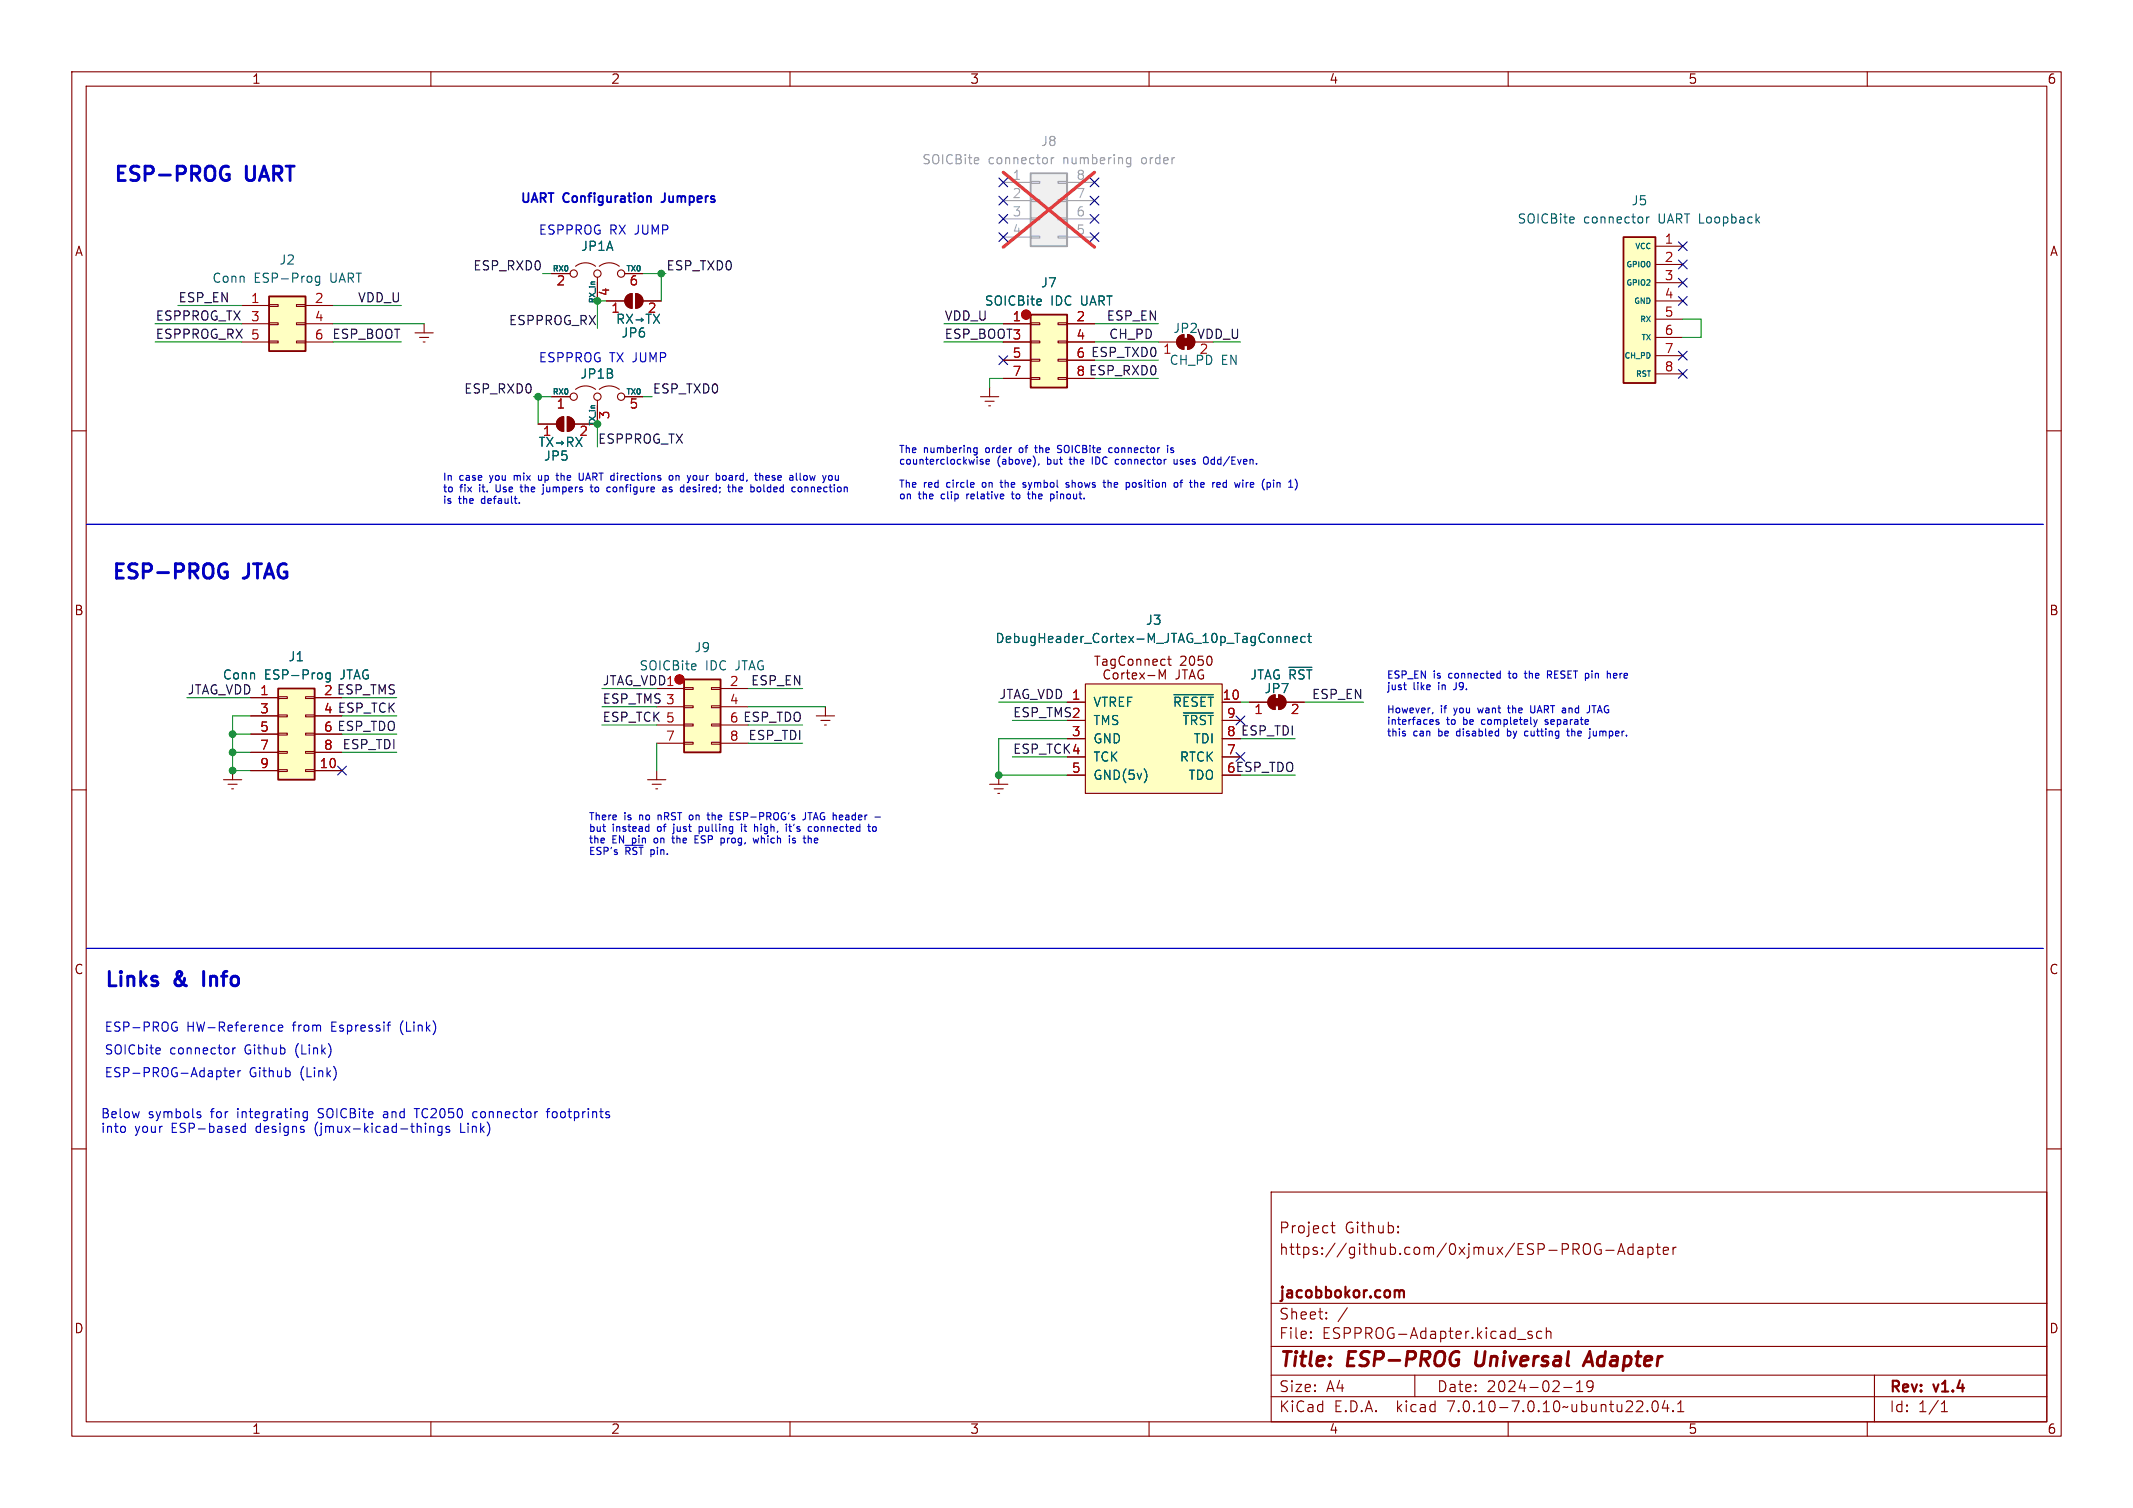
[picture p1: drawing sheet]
<svg xmlns="http://www.w3.org/2000/svg" width="297mm" height="210mm" viewBox="0 0 297 210" stroke-linecap="round" stroke-linejoin="round" font-family="sans-serif">
<g fill="none" stroke="#840000" stroke-width=".15">
<path d="M10 10h277v190h-277zM12 12h273v186h-273zM60 10v2M110 10v2M160 10v2M210 10v2M260 10v2M76.8 38.1h2.6M80.1 37.1a2.26 2.26 0 0 1 2.8 0M83.2 38.6v3.3M83.4 37.1a2.26 2.26 0 0 1 2.8 0M87 38.1h2.5"/>
<path d="M230.5 34.3h3.8M230.5 36.8h3.8M230.5 39.4h3.8M10 60h2M33.7 45.1h3.8M33.7 47.6h3.8M33.7 42.5h3.8M37.5 47.5h1.2v.3h-1.2zM37.5 45h1.2v.2h-1.2zM37.5 42.4h1.2v.3h-1.2zM41.3 47.5h1.2v.3h-1.2zM41.3 45h1.2v.2h-1.2z"/>
<path d="M41.3 42.4h1.2v.3h-1.2zM42.5 45.1h3.9M42.5 47.6h3.9M42.5 42.5h3.9M57.8 46.4h2.5M58.4 47h1.3M58.9 47.6h.3M59.1 45.1v1.3M74.9 59.1h2.6M76.8 55.2h2.6M77.8 58.3l.7-.3v2.1a1.02 1.02 0 0 1-1-.7 1.02 1.02 0 0 1 .3-1.1zM79 58a1.02 1.02 0 0 1 1 1.1 1.02 1.02 0 0 1-1 1z"/>
<path d="M80 59.1h2.5M80.1 54.2a2.26 2.26 0 0 1 2.8 0M83.2 55.8v3.3M83.4 54.2a2.26 2.26 0 0 1 2.8 0M84.5 41.9h2.5M87 55.2h2.5M87.3 41.2l.7-.3v2a1.02 1.02 0 0 1-.9-.6 1.02 1.02 0 0 1 .2-1.1zM88.5 40.9a1.02 1.02 0 0 1 1 1 1.02 1.02 0 0 1-1 1zM89.5 41.9h2.6M136.5 55.2h2.6M137.2 55.9h1.2M137.7 56.5h.2"/>
<path d="M137.8 54v1.2M139.7 45.1h3.8M139.7 47.6h3.8M139.7 50.2h3.8M139.7 52.7h3.8M143.5 52.6h1.3v.2h-1.3zM143.5 50h1.3v.3h-1.3zM143.5 47.5h1.3v.3h-1.3zM143.5 45h1.3v.2h-1.3zM147.3 52.6h1.3v.2h-1.3zM147.3 50h1.3v.3h-1.3zM147.3 47.5h1.3v.3h-1.3z"/>
<path d="M147.3 45h1.3v.2h-1.3zM148.6 45.1h3.8M148.6 47.6h3.8M148.6 50.2h3.8M148.6 52.7h3.8M161.3 47.6h2.5M164.2 46.9l.6-.3v2a1.02 1.02 0 0 1-.9-.6 1.02 1.02 0 0 1 .3-1.1zM165.4 46.6a1.02 1.02 0 0 1 1 1 1.02 1.02 0 0 1-1 1zM230.5 47h3.8M230.5 41.9h3.8M230.5 44.5h3.8M230.5 49.5h3.8"/>
<path d="M230.5 52.1h3.8M285 60h2M34.9 97.2h3.8M34.9 99.7h3.8M38.7 99.6h1.3v.2h-1.3zM38.7 97h1.3v.3h-1.3zM42.5 99.6h1.3v.2h-1.3zM42.5 97h1.3v.3h-1.3zM43.8 97.2h3.8M43.8 99.7h3.8M91.4 95.9h3.8M91.4 98.4h3.8"/>
<path d="M95.2 98.3h1.3v.3h-1.3zM95.2 95.8h1.3v.2h-1.3zM99.1 98.3h1.2v.3h-1.2zM99.1 95.8h1.2v.2h-1.2zM100.3 95.9h3.8M100.3 98.4h3.8M113.7 99.7h2.5M114.9 98.4v1.3M148.6 97.8h2.5M151.1 95.3h19.1v15.2h-19.1zM170.2 97.8h2.5M174 97.8h2.5"/>
<path d="M176.9 97l.6-.2v2a1.02 1.02 0 0 1-.9-.6 1.02 1.02 0 0 1 .3-1.2zM178.1 96.8a1.02 1.02 0 0 1 1 1 1.02 1.02 0 0 1-1 1zM179.1 97.8h2.5M10 110h2M31.1 108.6h2.6M31.7 109.2h1.3M32.3 109.9h.2M32.4 107.3v1.3M34.9 107.3h3.8M34.9 102.2h3.8M34.9 104.8h3.8M38.7 107.2h1.3v.2h-1.3z"/>
<path d="M38.7 104.6h1.3v.3h-1.3zM38.7 102.1h1.3v.3h-1.3zM42.5 107.2h1.3v.2h-1.3zM42.5 104.6h1.3v.3h-1.3zM42.5 102.1h1.3v.3h-1.3zM43.8 107.3h3.8M43.8 102.2h3.8M43.8 104.8h3.8M90.2 108.6h2.5M90.8 109.2h1.3M91.3 109.9h.3M91.4 101h3.8"/>
<path d="M91.4 103.5h3.8M91.4 107.3v1.3M95.2 103.4h1.3v.2h-1.3zM95.2 100.8h1.3v.3h-1.3zM99.1 103.4h1.2v.2h-1.2zM99.1 100.8h1.2v.3h-1.2zM100.3 101h3.8M100.3 103.5h3.8M114.3 100.3h1.3M114.8 101h.3M137.8 109.2h2.5M138.4 109.9h1.3"/>
<path d="M138.9 110.5h.3M139.1 108v1.2M148.6 100.3h2.5M148.6 102.9h2.5M148.6 105.4h2.5M148.6 108h2.5M170.2 100.3h2.5M170.2 102.9h2.5M170.2 105.4h2.5M170.2 108h2.5M285 110h2M10 160h2"/>
<path d="M285 160h2M177 166h108v32h-108zM185.3 170.7h.6M185.5 170.2v1.3l.1 .1 .3 .1M194.7 171.6v.1M194.7 171.6h-.1l.1 .1M194.7 170.8v.1M194.7 170.8h-.1l.1 .1M222 174.1a.56 .56 0 0 0 .3 .5 .56 .56 0 0 0 .7 0v-.5h-.3M222.9 173.3a.58 .58 0 0 0-.6 0 .58 .58 0 0 0-.3 .5M223.6 174.1h1.1M225.2 174.7l.5-1.5 .5 1.5"/>
<path d="M225.4 174.3h.7M227.4 173.8l-.4-.1-.3 .3v.4l.1 .2 .2 .1 .4-.1M227.4 173.2v1.5M228.1 173.8l.1-.1 .5 .1v.9M228.7 174.1h-.5a.29 .29 0 0 0-.2 .3 .29 .29 0 0 0 .2 .3l.5-.1M229.5 173.8l.4-.1 .3 .3v.4l-.2 .2-.1 .1-.4-.1M229.5 173.7v1.5M230.6 173.7h.6M230.8 173.2v1.3l.1 .1 .3 .1M231.6 174.2l.7-.1-.1-.3-.4-.1-.2 .2 .1 .7 .1 .1 .4-.1M233 173.7v1M233.4 173.7l-.3 .1-.1 .2"/>
<path d="M60 198v2M110 198v2M160 198v2M177 194.5h108M177 191.5h108M177 187.5h108M177 181.5h108M182.5 186.3h.1l-.1 .1M182.5 186.3v.1M182.5 185.5v.1M182.5 185.5h.1l-.1 .1M184.7 183.6v.1"/>
<path d="M184.7 183.6h-.1l.1 .1M184.7 182.8v.1M184.7 182.8h-.1l.1 .1M187.6 182.1l-1.3 2M197 191.5v3M210 198v2M212.8 185.8l.4 .1 .2 .2-.1 .2-.4 .1M212.8 185.5l.2-.1 .3 .1M214.7 185.5l-.5-.1-.2 .3v.4l.1 .2 .1 .1 .5-.1M215.3 185.5a.37 .37 0 0 1 .7 .1v.8M215.3 184.9v1.5M217.7 193.2h1.2"/>
<path d="M219.5 193.8h.9M219.5 192.7l.5-.4v1.5M221.5 192.3h-.3l-.2 .1v.5l.2 .3h.5l.1-.3M221.7 192.4a.99 .99 0 0 1-.3 1.4h-.3M229.4 196.5h.1l-.1 .1M229.4 196.5h-.1l.1 .1M229.4 196.5v.1M230.2 195.2a.36 .36 0 0 1 .3-.1 .36 .36 0 0 1 .3 .3 .77 .77 0 0 1-.4 1.2 .91 .91 0 0 1-.2-1.4zM231.8 195l-.3 1.1h.9M232.2 195.6v1M233 196.5v.1M233 196.5h-.1l.1 .1"/>
<path d="M233.6 196.6h.9M233.6 195.5l.4-.4v1.5M260 198v2M261 191.5v6.5M270.3 196.6h.9M270.3 195.5l.4-.4v1.5"/>
<circle cx="79.9" cy="38.1" r=".51"/>
<circle cx="83.2" cy="38.1" r=".51"/>
<circle cx="86.5" cy="38.1" r=".51"/>
<circle cx="79.9" cy="55.2" r=".51"/>
<circle cx="83.2" cy="55.2" r=".51"/>
<circle cx="86.5" cy="55.2" r=".51"/>
</g>
<path d="M205.6 188.2l-.2 1.6 .2 .3 .2 .1M220.4 190.2l1-2 .4 2M220.7 189.6h1" fill="none" stroke="#840000" stroke-width=".4"/>
<path d="M194.6 179.7l.2 .2M194.8 179.9v.8M194.8 179.9l.3-.2 .3 .1 .1 .9" fill="none" stroke="#840000" stroke-width=".3"/>
<g fill="#c20000" stroke="#c20000" stroke-width=".14">
<circle cx="94.6" cy="94.6" r=".63"/>
<circle cx="142.9" cy="43.8" r=".63"/>
</g>
<g fill="#840000" stroke="#840000" stroke-width=".15">
<path d="M177.3 97.3h1v1h-1z"/>
<path d="M176.9 97l.6-.2v2a1.02 1.02 0 0 1-.9-.6 1.02 1.02 0 0 1 .3-1.2z"/>
<path d="M178.1 96.8a1.02 1.02 0 0 1 1 1 1.02 1.02 0 0 1-1 1z"/>
<path d="M164.6 47.1h1v1h-1z"/>
<path d="M164.2 46.9l.6-.3v2a1.02 1.02 0 0 1-.9-.6 1.02 1.02 0 0 1 .3-1.1z"/>
<path d="M165.4 46.6a1.02 1.02 0 0 1 1 1 1.02 1.02 0 0 1-1 1z"/>
<path d="M87.3 41.2l.7-.3v2a1.02 1.02 0 0 1-.9-.6 1.02 1.02 0 0 1 .2-1.1z"/>
<path d="M88.5 40.9a1.02 1.02 0 0 1 1 1 1.02 1.02 0 0 1-1 1z"/>
<path d="M77.8 58.3l.7-.3v2.1a1.02 1.02 0 0 1-1-.7 1.02 1.02 0 0 1 .3-1.1z"/>
<path d="M79 58a1.02 1.02 0 0 1 1 1.1 1.02 1.02 0 0 1-1 1z"/>
</g>
<g fill="none" stroke="#006464" stroke-width=".15">
<path d="M44.5 38.5v1l-.2 .2h-.3M44.5 38.5h-.4l-.2 .2v.4l.1 .2h.5M219.1 30.3l.1 .2-.6 .1M229.3 30.2v.9M229.6 30.2l-.2 .1-.1 .2M86.1 44.4h.6l.1-.2v-.3l-.2-.1h-.5v1.2M86.4 44.4l.4 .6M87.2 43.8l.9 1.2M88.1 43.8l-.9 1.2M88.6 44.5h.9M89.3 44.3l.2 .2M89.5 44.5l-.2 .3"/>
<path d="M90.3 43.8v1.2M91 43.8l.8 1.2M91.8 43.8l-.8 1.2M144.9 41.7l.1 .2-.6 .2M75.5 60.9v1.3M76.1 60.9l.9 1.3M77 60.9l-.9 1.3M77.5 61.7h.9M78.2 61.4l.2 .3M78.4 61.7l-.2 .2M79 61.6l.6-.1 .2-.2-.1-.3-.2-.1h-.5v1.3M79.3 61.6l.5 .6"/>
<path d="M80.2 60.9l.8 1.3M81 60.9l-.8 1.3M46 93.7v1l-.2 .2M46 93.8l-.4-.1-.2 .3v.3l.1 .2h.5M96.9 92.5v.2l-.6 .2M163.4 96.7h5.5M164.8 99.3h4.1M178.9 88.6v.9M178.9 88.8l.2-.2 .3 .1 .1 .8M179.5 92.9h3.2M180 89.1l.6-.2v-.2l-.4-.1-.2 .2 .1 .6h.5M181.7 88.7l-.3-.1-.3 .3v.3l.1 .2h.5"/>
<path d="M182.1 88.6h.5M182.3 88.2v1.1v.1l.3 .1M159.6 107.4l.1 .5-.1 .8"/>
</g>
<g fill="#ffffc2" stroke="#ffffc2" stroke-width=".14">
<path d="M143.5 43.8h5.1v10.2h-5.1z"/>
<path d="M37.5 41.3h5v7.6h-5z"/>
<path d="M38.7 95.9h5.1v12.7h-5.1z"/>
<path d="M151.1 95.3h19.1v15.2h-19.1z"/>
<path d="M95.2 94.6h5.1v10.2h-5.1z"/>
<path d="M226.1 33h4.4v20.3h-4.4z"/>
</g>
<path d="M226.1 33h4.4v20.3h-4.4zM37.5 41.3h5v7.6h-5zM143.5 43.8h5.1v10.2h-5.1zM38.7 95.9h5.1v12.7h-5.1zM95.2 94.6h5.1v10.2h-5.1z" fill="none" stroke="#840000" stroke-width=".25"/>
<path d="M161.4 94.6v-1.3l.4 .9 .5-.9v1.3M162.6 91.8h.5M162.8 91.4v1.1v.1l.3 .1" fill="none" stroke="#840000" stroke-width=".16"/>
<path d="M143.5 24.1h5.1v10.2h-5.1z" fill="#f0f0f0" stroke="#f0f0f0" stroke-width=".14"/>
<g fill="none" stroke="#a1a1a1" stroke-width=".15">
<path d="M139.7 25.4h3.8M139.7 27.9h3.8M139.7 30.5h3.8M139.7 33h3.8M143.5 32.9h1.3v.2h-1.3zM143.5 30.4h1.3v.2h-1.3zM143.5 27.8h1.3v.3h-1.3zM143.5 25.3h1.3v.2h-1.3zM147.3 32.9h1.3v.2h-1.3zM147.3 30.4h1.3v.2h-1.3zM147.3 27.8h1.3v.3h-1.3zM147.3 25.3h1.3v.2h-1.3z"/>
<path d="M148.6 25.4h3.8M148.6 27.9h3.8M148.6 30.5h3.8M148.6 33h3.8"/>
</g>
<path d="M143.5 24.1h5.1v10.2h-5.1z" fill="none" stroke="#a1a1a1" stroke-width=".25"/>
<path d="M136.2 22l.1 .3-.6 .1M146.4 22v.8M146.7 22h-.2l-.1 .2M157 22h.4M157 22.7h.4M157.4 22v1l-.2 .2h-.3" fill="none" stroke="#989898" stroke-width=".15"/>
<path d="M139.7 24l12.7 10.4M152.4 24l-12.7 10.4" fill="none" stroke="#eb3a3d" stroke-width=".46"/>
<g fill="none" stroke="#0000c2" stroke-width=".15">
<path d="M12.1 73h272.4h-272.4M69.1 67.5v.8l.1 .1M71.6 66.2v.7M71.6 66.3h.1M72.3 70v.1M72.4 67.8h.4M72.6 67.5v.9l.2 .1M75 66.2v.6h.4M75.6 67.8v1M77.4 66.2h.4M77.6 66.8l.2 .1M81.2 65.9v.8l-.1 .1-.3 .1"/>
<path d="M82.2 67.8h.4M82.3 67.5v.9l.3 .1M83.2 67.8l-.3 .1-.1 .1 .1 .4 .3 .1M85.7 67.8l-.2 .1-.1 .1v.4l.3 .1M92.3 67.9h.4v.6M92.7 68.1h-.3l-.1 .2 .1 .2 .3-.1M93.2 66.3l.2-.1 .2 .1 .1 .4-.1 .1-.2 .1-.2-.1zM93.6 67.9l-.3-.1-.1 .2 .4 .3M93.6 68.4l-.1 .1-.3-.1M94.1 66.2v.7M94.5 66.3l-.2-.1-.2 .1M95.8 67.8l.3 .1v.2l-.5 .1"/>
<path d="M96.1 68.4l-.3 .1M96.8 66.2l.2 .2v.3l-.2 .2M100.9 66.2l.2 .2v.3l-.2 .2M101.6 66.2v.1M101.6 66.5l-.1 .1 .1 .3M102.1 67.9h.3l.1 .6M103.3 67.9l-.3-.1-.1 .2v.4h.4M103.4 68.1l-.5 .1M106.4 67.5v.9l.1 .1M106.6 66.6l.5-.1v-.2l-.3-.1-.2 .2 .1 .4h.4M111.5 66.8l.1 .1M111.6 67.9v.5"/>
<path d="M112.1 67.9l.1-.1 .3 .1v.6M112.1 67.8v.7M112.3 66.3l-.2-.1-.2 .2v.4l.2 .1 .2-.1M116.7 66.8l-.1 .1-.2-.1M116.7 66.2v.7M134.6 68.8v.7M134.7 68.9l-.1 .1M135.6 62.9l.2 .1h.3M136.1 62.4v.8l-.1 .1M136.1 62.4h-.3l-.2 .1M136.8 67.3v.5M136.9 64h-.3l-.1 .1v.2l.4 .1v.2h-.4"/>
<path d="M137.3 64.3l.5-.1-.1-.2h-.3l-.1 .1v.5h.4M139.2 67.2h.4M139.4 66.9v.8l.2 .2M140.8 68.8h.4M141 68.5v.8l.2 .2M142 62.5v.4M142.4 67.4l.5 .3-.2 .2-.3-.1M142.8 67.2h-.2l-.2 .1M143.1 68.8h.3M143.2 69.4l.2 .1M144.1 62.4h.3M144.2 62v.9l.2 .1"/>
<path d="M144.7 64.6l-.1 .2M146.4 68.8l.3 .1 .1 .1-.1 .4-.3 .1M147.2 62.3l.6 .4-.2 .3h-.4M147.8 62.1l-.4-.1-.2 .2M148.8 67.2h-.2l-.2 .1 .1 .2 .3 .1v.2h-.4M148.9 64h.3M152.1 63.6v1M154.3 67.3l.3-.1 .1 .1M154.3 66.9v1M154.4 62.9l.2 .1h.3M154.9 62.4h-.3l-.2 .1M155.5 64h.3"/>
<path d="M155.8 64.6h-.3M158.1 67.3l-.2-.1-.2 .2 .1 .4 .2 .1 .1-.1M162.6 62v.1M162.6 62.4v.6M163.4 62.4h-.3l-.1 .1 .1 .1 .3 .1v.3h-.4M163.5 64v.6h.3l.1-.1M163.7 67.2h.2l.1 .2v.4l-.3 .1M163.9 64v.6M164.3 67.2h.4M164.7 66.9l-.3 .1v.9M167.6 67.2h-.3l-.1 .1v.5h.4M167.7 67.4l-.5 .1"/>
<path d="M168 63.6l.1 .1a.64 .64 0 0 1-.1 .9M168.7 64.1v.4M170.3 67.8l.2 .1 .3-.1M170.8 67.2h-.3l-.2 .1M170.8 66.9v1M173.7 67.2h.1M174.4 67.2h-.2l-.1 .1v.5l.3 .1M174.6 67.4l-.5 .1M177.8 67.3l.2-.1h.2v.7M177.8 67.2v.7M195.4 95.4h.4M195.6 96h.2"/>
<path d="M199.5 99.2l-.1 .2M202.4 96h.1M205.8 98.6l.1 .7M208.6 93.8h.3M208.9 93.4v1M208.9 94.4h-.3M209.9 98.6h.4M210 93.8h.4M210 98.3v.8l.3 .2M212.2 93.8h.4M212.4 93.4v.9l.2 .1M213.1 98.3l.1 .9 .3 .1 .2-.2"/>
<path d="M215.5 94l.4-.1 .1-.1v-.3l-.5-.1v1M215.7 94l.3 .4M221.7 98.3h.5M221.9 98.3v1M224.2 93.8v.6M225 93.8h-.2l-.1 .1v.5h.3M225.1 94l-.4 .1M87 117.7h2.5M90.1 115.1l.2 .1M90.3 114.8v1M90.3 115.7l-.2 .1M91.1 116.8v.5"/>
<path d="M91.6 113.5v.7M91.7 113.6h-.1M93.5 116.7h.4M93.7 116.4v.8l.2 .2M93.8 116.1h-.2M96.1 114.1l.2 .1M96.3 113.5l-.2 .1M96.8 116.9h.3M97.3 116.4h-.5v1h.5M97.3 115.7l.3 .1M97.3 115.1v1M97.6 115.1l-.3 .1"/>
<path d="M98.4 113.5h.4M98.6 114.1l.2 .1M101.7 114.2h.5M101.7 113.6h.3M101.7 113.2h.5M103.3 114.8v.1M103.3 115.1v.7M103.6 115.1h.4M103.7 114.8v.8l.2 .2M105.3 115.1l.2 .2v.5M105.6 116.7l-.2 .7-.1-.5-.2 .5M109.8 115.1h.4"/>
<path d="M110 114.8v.8l.2 .2M110.3 116.9l.5 .3-.2 .2-.3-.1M110.6 114.8l-.1 .2M110.7 116.8l-.2-.1-.2 .2M112.2 113.2v.7a.32 .32 0 0 1-.4 .3M112.5 113.2h.6M112.8 113.2v1M113.5 116.7l-.1 .2v.3l.1 .2M113.9 117l-.5 .1M113.9 115.3l-.2-.2-.2 .1-.1 .1 .1 .4 .2 .1 .2-.2M120.8 115.1h.4M121.1 115.8h.1"/>
<path d="M121.5 115.2l.2-.1 .3 .1v.4l-.1 .1-.2 .1-.2-.1zM121.8 113.8h.8M195.6 102.2l.1 .1-.1 .2M195.6 101.8l.1 .1M199.4 100.2l.2 .3h-.5M199.5 100.8l-.1 .1M200.3 100.3l-.2-.1-.2 .2 .1 .1 .3 .1v.2h-.4M202.9 101.9v.5M206.4 100.3l-.1 .1 .1 .4M209.9 101.5v1M209.9 102.4l.3 .1M210.2 101.8l-.3 .1"/>
<path d="M212.5 101.8l.3 .1M212.8 102.4l-.3 .1M214 100.2l-.2 .7M215.1 100.8h.4M215.5 100.3l-.2-.1-.2 .2 .1 .1 .3 .1M218.1 101.8h.4M218.3 101.5v.8l.2 .2M218.9 101.5v1M219.1 101.8l-.2 .1M221.9 102.3l.1 .2 .3-.1M222.3 101.8v.7M12.1 132.1h272.4h-272.4"/>
<path d="M17.3 156.9l.2 .2v.4l-.2 .1M19.4 154.8l-.2 .9M22.1 145.9l.2 .1v.2l-.6 .2M22.3 146.7l-.2 .1M24.1 142.4h.5M24.4 143.1h.3v.4l-.3 .1-.3-.1M27.6 155.2l.3 .1 .1 .2-.2 .2h-.2M27.6 154.8l.3 .1M31.1 149.1h.5M31.3 148.7v1.1l.1 .1 .2 .1M32 149.5l.6-.1-.1-.2-.3-.1-.2 .2 .1 .6h.4M32.4 145.9v.9"/>
<path d="M32.8 145.9l-.3 .1-.1 .2M33.1 149.1v.9M33.5 149.1l-.2 .1-.2 .1M34.1 156.4v1.3M34.1 156.9h-.3l-.3 .2v.4l.2 .1h.4M38.2 142.8h.1M38.3 143.5l-.1 .1M38.8 143.2l.6-.1-.1-.3h-.3l-.2 .1v.6h.5M42.8 154.9l-.4-.1-.2 .3v.3l.1 .2h.5M42.8 154.8v1l-.2 .3M53.6 154.8l-.2 .1M53.6 155.2a.25 .25 0 0 0-.2 .2 .25 .25 0 0 0 .2 .3"/>
<path d="M53.9 142.8h.5M54.3 142.3h.1M57.7 154.4h.7M58 154.4v1.3M59.2 156.4v.2M59.2 156.9v.8M59.9 157l.1-.1h.3l.1 .8M59.9 156.9v.8M61.5 156.9h-.3l-.3 .2v.4l.2 .1h.4M61.5 156.9v1l-.2 .2h-.3M62.6 156.9h-.3l-.2 .1v.2l.5 .1v.3h-.5M64.1 156.4v1.3h.6"/>
<path d="M66.4 154.9l-.3-.1-.3 .3v.3l.2 .2h.4M76.1 154.8h.4M76.5 154.4h-.2l-.1 .2v1.1"/>
</g>
<path d="M31.1 23.2l.2-.1 .5 .1M31.5 24.3h.4v.6a.7 .7 0 0 1-.8 .1M30.8 78.6l.3-.1 .5 .1M31.3 79.7h.4v.6a.7 .7 0 0 1-.9 .1M28.4 135.3v2" fill="none" stroke="#0000c2" stroke-width=".4"/>
<path d="M90.6 27.4v.8M92.1 28.2h.1" fill="none" stroke="#0000c2" stroke-width=".25"/>
<g fill="none" stroke="#c20000" stroke-width=".15">
<circle cx="142.9" cy="43.8" r=".63"/>
<circle cx="94.6" cy="94.6" r=".63"/>
</g>
<g fill="none" stroke="#009600" stroke-width=".15">
<path d="M75.6 38.1h1.2M89.5 38.1h3.2M92.1 38.1v3.8M21.6 45.1h12.1M21.6 47.6h12.1M24.8 42.5h8.9M46.4 45.1h12.7M46.4 47.6h9.5M46.4 42.5h9.5M74.3 55.2h2.5M74.9 55.2v3.9M83.2 59.1v3.1"/>
<path d="M84.5 41.9h-1.3v3.8M89.5 55.2h1.3M131.4 45.1h8.3M131.4 47.6h8.3M139.7 52.7h-1.9v1.3M152.4 45.1h8.9M152.4 52.7h8.9M152.4 50.2h8.9M152.4 47.6h8.9M168.9 47.6h3.8M234.3 44.5h2.6v2.5h-2.6M26 97.2h8.9"/>
<path d="M34.9 99.7h-2.5v7.6h2.5M47.6 97.2h7.6M47.6 99.7h7.6M83.8 98.4h7.6M83.8 95.9h7.6M104.1 98.4h10.8M104.1 95.9h7.7M139.1 97.8h9.5M172.7 97.8h1.3M181.6 97.8h8.3M32.4 102.2h2.5M32.4 104.8h2.5"/>
<path d="M47.6 102.2h7.6M47.6 104.8h7.6M83.8 101h7.6M91.4 103.5v3.8M104.1 101h7.7M104.1 103.5h7.7M141 105.4h7.6M141 100.3h7.6M148.6 102.9h-9.5v5.1h9.5M172.7 102.9h7.6M172.7 108h7.6"/>
</g>
<g fill="none" stroke="#000084" stroke-width=".15">
<path d="M139.1 32.4l1.2 1.2M139.1 29.9l1.2 1.2M139.1 27.3l1.2 1.2M139.1 24.8l1.2 1.2M140.3 32.4l-1.2 1.2M140.3 29.9l-1.2 1.2M140.3 27.3l-1.2 1.2M140.3 24.8l-1.2 1.2M151.8 32.4l1.2 1.2M151.8 27.3l1.2 1.2M151.8 29.9l1.2 1.2M151.8 24.8l1.2 1.2"/>
<path d="M153 32.4l-1.2 1.2M153 27.3l-1.2 1.2M153 29.9l-1.2 1.2M153 24.8l-1.2 1.2M233.7 38.8l1.2 1.2M233.7 36.2l1.2 1.2M233.7 33.7l1.2 1.2M234.9 38.8l-1.2 1.2M234.9 36.2l-1.2 1.2M234.9 33.7l-1.2 1.2M139.1 49.6l1.2 1.2M140.3 49.6l-1.2 1.2"/>
<path d="M233.7 41.3l1.2 1.2M233.7 51.5l1.2 1.2M233.7 48.9l1.2 1.2M234.9 41.3l-1.2 1.2M234.9 51.5l-1.2 1.2M234.9 48.9l-1.2 1.2M172.1 99.7l1.2 1.2M173.3 99.7l-1.2 1.2M47 106.7l1.2 1.2M48.2 106.7l-1.2 1.2M172.1 104.8l1.2 1.2M173.3 104.8l-1.2 1.2"/>
</g>
<g fill="#009600" stroke="#009600" stroke-width=".15">
<circle cx="92.1" cy="38.1" r=".46"/>
<circle cx="83.2" cy="41.9" r=".46"/>
<circle cx="139.1" cy="108" r=".46"/>
<circle cx="32.4" cy="104.8" r=".46"/>
<circle cx="32.4" cy="107.3" r=".46"/>
<circle cx="32.4" cy="102.2" r=".46"/>
<circle cx="74.9" cy="55.2" r=".46"/>
<circle cx="83.2" cy="59.1" r=".46"/>
</g>
<g font-size="2.8" fill="#0000c2">
<text x="15.7" y="25.4">ESP-PROG</text>
<text x="34.4" y="25.4">UART</text>
<text x="15.5" y="80.8">ESP-PROG</text>
<text x="34.1" y="80.8">JTAG</text>
<text x="14.5" y="137.5">Links</text>
<text x="24.4" y="137.5">&amp;</text>
<text x="29.2" y="137.5">Info</text>
</g>
<g font-size="2.8" fill="#840000">
<text x="178" y="190.9">Title:</text>
<text x="187.7" y="190.9">ESP-PROG</text>
<text x="206.3" y="190.9">Universal</text>
<text x="222.4" y="190.9">Adapter</text>
</g>
<g font-size="2.1" fill="#840000">
<text x="178" y="172">Project</text>
<text x="187.2" y="172">Github:</text>
<text x="178" y="175">https://github.com/0xjmux/ESP-PROG-Adapter</text>
<text x="178" y="184">Sheet:</text>
<text x="178" y="181.2">jacobbokor.com</text>
<text x="178" y="186.7">File:</text>
<text x="184.1" y="186.7">ESPPROG-Adapter.kicad_sch</text>
<text x="178" y="196.9">KiCad</text>
<text x="178" y="194.1">Size:</text>
<text x="184.7" y="194.1">A4</text>
<text x="185.7" y="196.9">E.D.A.</text>
<text x="194.6" y="196.9">kicad</text>
<text x="200" y="194.1">Date:</text>
<text x="201.8" y="196.9">7.0.10-7.0.10~ubuntu22.04.1</text>
<text x="207" y="194.1">2024-02-19</text>
<text x="263" y="194.3">Rev:</text>
<text x="263" y="196.9">Id:</text>
<text x="267.1" y="196.9">1/1</text>
<text x="269.4" y="194.3">v1.4</text>
</g>
<g font-size="1.8" fill="#840000">
<text x="35" y="11.9">1</text>
<text x="85" y="11.9">2</text>
<text x="135" y="11.9">3</text>
<text x="185" y="11.9">4</text>
<text x="235" y="11.9">5</text>
<text x="285" y="11.9">6</text>
<text x="10.3" y="35.9">A</text>
<text x="285.3" y="35.9">A</text>
<text x="10.3" y="85.9">B</text>
<text x="285.3" y="85.9">B</text>
<text x="152.2" y="92.9">TagConnect</text>
<text x="153.4" y="94.9">Cortex-M</text>
<text x="163.6" y="94.9">JTAG</text>
<text x="164.3" y="92.9">2050</text>
<text x="10.3" y="135.9">C</text>
<text x="285.3" y="135.9">C</text>
<text x="10.3" y="185.9">D</text>
<text x="285.3" y="185.9">D</text>
<text x="35" y="199.9">1</text>
<text x="85" y="199.9">2</text>
<text x="135" y="199.9">3</text>
<text x="185" y="199.9">4</text>
<text x="235" y="199.9">5</text>
<text x="285" y="199.9">6</text>
</g>
<g font-size="1.8" fill="#989898">
<text x="128.3" y="23.1">SOICBite</text>
<text x="137.6" y="23.1">connector</text>
<text x="144.9" y="20.5">J8</text>
<text x="148.1" y="23.1">numbering</text>
<text x="159.2" y="23.1">order</text>
</g>
<g font-size="1.8" fill="#0000c2">
<text x="72.4" y="28.3">UART Configuration</text>
<text x="92.8" y="28.3">Jumpers</text>
<text x="74.9" y="32.8">ESPPROG RX JUMP</text>
<text x="74.9" y="50.6">ESPPROG TX JUMP</text>
<text x="14.5" y="143.8">ESP-PROG</text>
<text x="26" y="143.8">HW-Reference</text>
<text x="40.9" y="143.8">from</text>
<text x="46.4" y="143.8">Espressif</text>
<text x="56.2" y="143.8">(Link)</text>
<text x="14.5" y="146.9">SOICbite</text>
<text x="23.6" y="146.9">connector</text>
<text x="34.2" y="146.9">Github</text>
<text x="41.4" y="146.9">(Link)</text>
<text x="14" y="155.8">Below</text>
<text x="14.5" y="150.1">ESP-PROG-Adapter</text>
<text x="20.6" y="155.8">symbols</text>
<text x="29.5" y="155.8">for</text>
<text x="33.3" y="155.8">integrating</text>
<text x="34.7" y="150.1">Github</text>
<text x="41.9" y="150.1">(Link)</text>
<text x="44.8" y="155.8">SOICBite</text>
<text x="54.1" y="155.8">and</text>
<text x="58.7" y="155.8">TC2050</text>
<text x="66.9" y="155.8">connector</text>
<text x="77.5" y="155.8">footprints</text>
<text x="14" y="157.9">into</text>
<text x="18.8" y="157.9">your</text>
<text x="24" y="157.9">ESP-based</text>
<text x="35.9" y="157.9">designs</text>
<text x="44.3" y="157.9">(jmux-kicad-things</text>
<text x="64.8" y="157.9">Link)</text>
</g>
<g font-size="1.8" fill="#aaa">
<text x="140.9" y="25.1">1</text>
<text x="140.9" y="27.7">2</text>
<text x="149.8" y="27.7">7</text>
<text x="149.8" y="25.1">8</text>
<text x="140.9" y="30.2">3</text>
<text x="140.9" y="32.8">4</text>
<text x="149.8" y="32.8">5</text>
<text x="149.8" y="30.2">6</text>
</g>
<g font-size="1.8" fill="#006464">
<text x="227.1" y="28.8">J5</text>
<text x="80.8" y="35.2">JP1A</text>
<text x="211.2" y="31.3">SOICBite</text>
<text x="220.5" y="31.3">connector</text>
<text x="231" y="31.3">UART Loopback</text>
<text x="29.5" y="39.6">Conn</text>
<text x="35.4" y="39.6">ESP-Prog</text>
<text x="38.8" y="37.1">J2</text>
<text x="46.1" y="39.6">UART</text>
<text x="144.9" y="40.2">J7</text>
<text x="86.4" y="47.2">JP6</text>
<text x="137" y="42.8">SOICBite</text>
<text x="146.3" y="42.8">IDC</text>
<text x="150.6" y="42.8">UART</text>
<text x="163.3" y="46.6">JP2</text>
<text x="80.7" y="52.9">JP1B</text>
<text x="161.9" y="49.6">1</text>
<text x="162.8" y="51">CH_PD</text>
<text x="166.9" y="49.6">2</text>
<text x="170" y="51">EN</text>
<text x="75.6" y="64.4">JP5</text>
<text x="138.5" y="89.8">DebugHeader_Cortex-M_JTAG_10p_TagConnect</text>
<text x="159.5" y="87.2">J3</text>
<text x="30.9" y="94.8">Conn</text>
<text x="36.8" y="94.8">ESP-Prog</text>
<text x="40.1" y="92.3">J1</text>
<text x="47.5" y="94.8">JTAG</text>
<text x="96.6" y="91">J9</text>
<text x="98.2" y="93.6">IDC</text>
<text x="174" y="94.8">JTAG ~{RST}</text>
<text x="45" y="96.9">2 ESP_TMS</text>
<text x="152.1" y="98.7">VTREF</text>
<text x="152.1" y="101.2">TMS</text>
<text x="163.2" y="98.7">~{RESET}</text>
<text x="164.5" y="101.2">~{TRST}</text>
<text x="176" y="96.7">JP7</text>
<text x="152.1" y="103.7">GND</text>
<text x="152.1" y="106.3">TCK</text>
<text x="164.2" y="106.3">RTCK</text>
<text x="166.1" y="103.7">TDI</text>
<text x="152.1" y="108.8">GND(5v)</text>
<text x="165.4" y="108.8">TDO</text>
</g>
<g font-size="1.8" fill="#a90000">
<text x="231.7" y="34">1</text>
<text x="77.4" y="40.1">2</text>
<text x="85.2" y="41.3" transform="rotate(-90 85.2 41.3)">4</text>
<text x="87.6" y="40.1">6</text>
<text x="231.7" y="36.6">2</text>
<text x="231.7" y="39.1">3</text>
<text x="231.7" y="41.7">4</text>
<text x="34.9" y="42.3">1</text>
<text x="34.9" y="44.8">3</text>
<text x="43.7" y="42.3">2</text>
<text x="43.7" y="44.8">4</text>
<text x="43.7" y="47.4">6</text>
<text x="85" y="43.9">1</text>
<text x="90.1" y="43.9">2</text>
<text x="140.9" y="44.8">1</text>
<text x="140.9" y="47.4">3</text>
<text x="149.8" y="44.8">2</text>
<text x="149.8" y="47.4">4</text>
<text x="231.7" y="44.2">5</text>
<text x="231.7" y="46.7">6</text>
<text x="140.9" y="49.9">5</text>
<text x="140.9" y="52.5">7</text>
<text x="149.8" y="49.9">6</text>
<text x="149.8" y="52.5">8</text>
<text x="231.7" y="49.3">7</text>
<text x="231.7" y="51.8">8</text>
<text x="77.4" y="57.2">1</text>
<text x="85.2" y="58.5" transform="rotate(-90 85.2 58.5)">3</text>
<text x="87.6" y="57.2">5</text>
<text x="75.5" y="61">1</text>
<text x="80.6" y="61">2</text>
<text x="101.5" y="95.6">2</text>
<text x="36.1" y="99.4">3</text>
<text x="36.1" y="102">5</text>
<text x="36.1" y="96.9">1</text>
<text x="45" y="96.9">2</text>
<text x="45" y="99.4">4</text>
<text x="45" y="102">6</text>
<text x="101.5" y="98.2">4</text>
<text x="149.2" y="97.5">1</text>
<text x="149.2" y="100.1">2</text>
<text x="170.1" y="97.5">10</text>
<text x="170.7" y="100.1">9</text>
<text x="174.6" y="99.8">1</text>
<text x="179.6" y="99.8">2</text>
<text x="36.1" y="104.5">7</text>
<text x="36.1" y="107.1">9</text>
<text x="44.4" y="107.1">10</text>
<text x="45" y="104.5">8</text>
<text x="92.6" y="103.3">7</text>
<text x="101.5" y="103.3">8</text>
<text x="149.2" y="102.6">3</text>
<text x="149.2" y="107.7">5</text>
<text x="149.2" y="105.2">4</text>
<text x="170.7" y="105.2">7</text>
<text x="170.7" y="107.7">6</text>
<text x="170.7" y="102.6">8</text>
</g>
<g font-size="1.8" fill="#0f0f0f">
<text x="65.8" y="37.8">ESP_RXD0</text>
<text x="92.7" y="37.8">ESP_TXD0</text>
<text x="21.6" y="44.7">ESPPROG_TX</text>
<text x="21.6" y="47.3">ESPPROG_RX 5</text>
<text x="24.8" y="42.2">ESP_EN</text>
<text x="46.2" y="47.3">ESP_BOOT</text>
<text x="49.8" y="42.2">VDD_U</text>
<text x="70.8" y="45.4">ESPPROG_RX</text>
<text x="131.4" y="44.7">VDD_U</text>
<text x="131.4" y="47.3">ESP_BOOT3</text>
<text x="154" y="44.7">ESP_EN</text>
<text x="154.3" y="47.3">CH_PD</text>
<text x="166.6" y="47.3">VDD_U</text>
<text x="149.8" y="49.9">6 ESP_TXD0</text>
<text x="149.8" y="52.5">8 ESP_RXD0</text>
<text x="64.5" y="54.9">ESP_RXD0</text>
<text x="90.8" y="54.9">ESP_TXD0</text>
<text x="83.2" y="61.9">ESPPROG_TX</text>
<text x="83.8" y="95.5">JTAG_VDD1</text>
<text x="88.9" y="93.6">SOICBite</text>
<text x="102.5" y="93.6">JTAG</text>
<text x="104.5" y="95.5">ESP_EN</text>
<text x="26" y="96.8">JTAG_VDD 1</text>
<text x="45" y="99.4">4 ESP_TCK</text>
<text x="45" y="102">6 ESP_TDO</text>
<text x="83.8" y="98.1">ESP_TMS 3</text>
<text x="83.8" y="100.6">ESP_TCK 5</text>
<text x="101.5" y="100.7">6 ESP_TDO</text>
<text x="139.1" y="97.4">JTAG_VDD 1</text>
<text x="141" y="100">ESP_TMS2</text>
<text x="182.6" y="97.4">ESP_EN</text>
<text x="47.6" y="104.4">ESP_TDI</text>
<text x="104.1" y="103.2">ESP_TDI</text>
<text x="141" y="105.1">ESP_TCK4</text>
<text x="170.7" y="107.7">6ESP_TDO</text>
<text x="170.7" y="102.6">8 ESP_TDI</text>
</g>
<g font-size="1.4" fill="#0000c2">
<text x="125.1" y="63.2">The</text>
<text x="125.1" y="64.8">counterclockwise</text>
<text x="128.6" y="63.2">numbering</text>
<text x="137.5" y="63.2">order</text>
<text x="138.9" y="64.8">(above),</text>
<text x="142.4" y="63.2">of</text>
<text x="144.9" y="63.2">the</text>
<text x="146" y="64.8">but</text>
<text x="148.2" y="63.2">SOICBite</text>
<text x="149.4" y="64.8">the</text>
<text x="152.8" y="64.8">IDC</text>
<text x="155.6" y="63.2">connector</text>
<text x="156.3" y="64.8">connector</text>
<text x="164.7" y="64.8">uses</text>
<text x="169.1" y="64.8">Odd/Even.</text>
<text x="61.6" y="67">In</text>
<text x="61.6" y="68.6">to</text>
<text x="61.6" y="70.2">is</text>
<text x="63.9" y="70.2">the</text>
<text x="64" y="67">case</text>
<text x="64.1" y="68.6">fix</text>
<text x="67" y="68.6">it.</text>
<text x="67.3" y="70.2">default.</text>
<text x="68.4" y="67">you</text>
<text x="69.5" y="68.6">Use</text>
<text x="72" y="67">mix</text>
<text x="73.2" y="68.6">the</text>
<text x="75.7" y="67">up</text>
<text x="76.6" y="68.6">jumpers</text>
<text x="78.5" y="67">the</text>
<text x="81.9" y="67">UART directions</text>
<text x="83.5" y="68.6">to</text>
<text x="86" y="68.6">configure</text>
<text x="94" y="68.6">as</text>
<text x="94.9" y="67">on</text>
<text x="96.8" y="68.6">desired;</text>
<text x="97.8" y="67">your</text>
<text x="102" y="67">board,</text>
<text x="103.7" y="68.6">the</text>
<text x="107" y="68.6">bolded</text>
<text x="107.7" y="67">these</text>
<text x="112.7" y="67">allow</text>
<text x="113.1" y="68.6">connection</text>
<text x="125.1" y="68">The</text>
<text x="125.1" y="69.6">on</text>
<text x="127.9" y="69.6">the</text>
<text x="128.6" y="68">red</text>
<text x="131.3" y="69.6">clip</text>
<text x="132" y="68">circle</text>
<text x="135.1" y="69.6">relative</text>
<text x="137.2" y="68">on</text>
<text x="140.1" y="68">the</text>
<text x="141.6" y="69.6">to</text>
<text x="143.4" y="68">symbol</text>
<text x="144.1" y="69.6">the</text>
<text x="147.5" y="69.6">pinout.</text>
<text x="149.7" y="68">shows</text>
<text x="155.2" y="68">the</text>
<text x="158.5" y="68">position</text>
<text x="165.5" y="68">of</text>
<text x="168" y="68">the</text>
<text x="171.4" y="68">red</text>
<text x="174.8" y="68">wire</text>
<text x="178.8" y="68">(pin</text>
<text x="193" y="94.6">ESP_EN</text>
<text x="199.6" y="94.6">is</text>
<text x="201.9" y="94.6">connected</text>
<text x="210.6" y="94.6">to</text>
<text x="213.1" y="94.6">the</text>
<text x="216.4" y="94.6">RESET pin</text>
<text x="225.3" y="94.6">here</text>
<text x="193" y="96.2">just</text>
<text x="193" y="99.4">However,</text>
<text x="193" y="101">interfaces</text>
<text x="196.8" y="96.2">like</text>
<text x="200.5" y="96.2">in</text>
<text x="200.6" y="99.4">if</text>
<text x="201.5" y="101">to</text>
<text x="202.7" y="99.4">you</text>
<text x="202.9" y="96.2">J9.</text>
<text x="204" y="101">be</text>
<text x="206.3" y="99.4">want</text>
<text x="206.8" y="101">completely</text>
<text x="210.7" y="99.4">the</text>
<text x="214.1" y="99.4">UART and</text>
<text x="215.9" y="101">separate</text>
<text x="222.5" y="99.4">JTAG</text>
<text x="193" y="102.6">this</text>
<text x="196.8" y="102.6">can</text>
<text x="200.5" y="102.6">be</text>
<text x="203.3" y="102.6">disabled</text>
<text x="210.6" y="102.6">by</text>
<text x="213.3" y="102.6">cutting</text>
<text x="219.5" y="102.6">the</text>
<text x="222.8" y="102.6">jumper.</text>
<text x="81.9" y="114.3">There</text>
<text x="81.9" y="115.9">but</text>
<text x="81.9" y="117.5">the</text>
<text x="81.9" y="119.1">ESP's</text>
<text x="85.3" y="117.5">EN</text>
<text x="85.3" y="115.9">instead</text>
<text x="86.9" y="114.3">is</text>
<text x="87.1" y="119.1">~{RST}</text>
<text x="88.2" y="117.5">pin</text>
<text x="89.2" y="114.3">no</text>
<text x="90.8" y="119.1">pin.</text>
<text x="91.5" y="117.5">on</text>
<text x="91.8" y="115.9">of</text>
<text x="92.1" y="114.3">nRST</text>
<text x="94.3" y="115.9">just</text>
<text x="94.4" y="117.5">the</text>
<text x="96.7" y="114.3">on</text>
<text x="97.7" y="117.5">ESP</text>
<text x="98" y="115.9">pulling</text>
<text x="99.5" y="114.3">the</text>
<text x="101.6" y="117.5">prog,</text>
<text x="102.9" y="114.3">ESP-PROG's</text>
<text x="104.2" y="115.9">it</text>
<text x="106.3" y="115.9">high,</text>
<text x="106.4" y="117.5">which</text>
<text x="111" y="115.9">it's</text>
<text x="111.6" y="117.5">is</text>
<text x="113.3" y="114.3">JTAG header</text>
<text x="113.9" y="117.5">the</text>
<text x="114.3" y="115.9">connected</text>
</g>
<g font-size="1.1" fill="#006464">
<text x="227.5" y="34.9">VCC</text>
<text x="76.8" y="37.8">RX0</text>
<text x="87.1" y="37.8">TX0</text>
<text x="226.3" y="37.4">GPIO0</text>
<text x="226.3" y="40">GPIO2</text>
<text x="82.9" y="42.4" transform="rotate(-90 82.9 42.4)">RX_in</text>
<text x="227.4" y="42.5">GND</text>
<text x="228.2" y="45.1">RX</text>
<text x="228.4" y="47.6">TX</text>
<text x="226" y="50.1">CH_PD</text>
<text x="227.6" y="52.7">RST</text>
<text x="76.8" y="55">RX0</text>
<text x="82.9" y="59.4" transform="rotate(-90 82.9 59.4)">TX_in</text>
<text x="87.1" y="55">TX0</text>
</g>
</svg>
